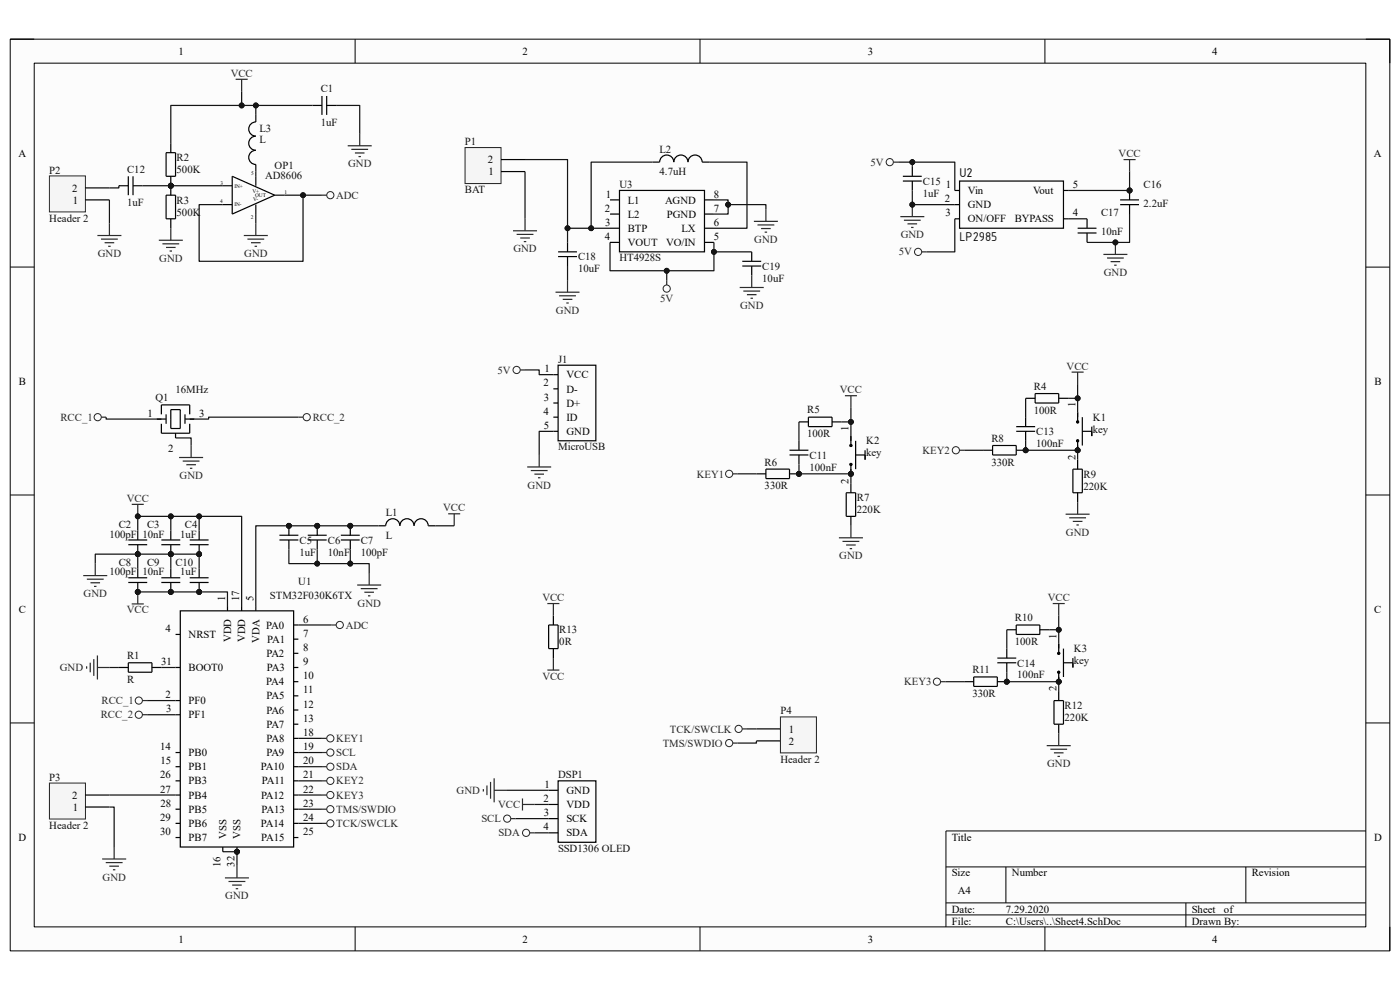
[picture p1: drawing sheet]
<svg xmlns="http://www.w3.org/2000/svg" width="297mm" height="210mm" viewBox="0 0 297 210" stroke-linecap="round" stroke-linejoin="round" font-family="sans-serif">
<path d="M2.2 8.3h292.7v193.4h-292.7z" fill-rule="evenodd" fill="#fcfcfc"/>
<path d="M2.2 8.3h292.7v193.4h-292.7z" fill="none" stroke="#000" stroke-width=".21"/>
<path d="M7.3 13.4h282.5v183.2h-282.5z" fill-rule="evenodd" fill="#fcfcfc"/>
<g fill="none" stroke="#000" stroke-width=".21">
<path d="M2.2 8.3h5.1M7.3 13.4h282.5v183.2h-282.5zM75.3 8.3v5.1M148.5 8.3v5.1M221.7 8.3v5.1M289.8 8.3h5.1v5.1M2.2 56.7h5.1M289.8 56.7h5.1M2.2 105h5.1M289.8 105h5.1M2.2 153.4h5.1M289.8 153.4h5.1"/>
<path d="M289.8 176.3h-89.1v20.3M75.3 196.6v5.1M148.5 196.6v5.1M200.7 183.9h89.1M200.7 191.5h89.1M200.7 194.1h89.1M213.4 183.9v7.6M221.7 196.6v5.1M251.6 191.5v5.1M264.3 183.9v7.6M294.9 196.6v5.1"/>
</g>
<circle cx="50.3" cy="180.7" r=".51" fill="#0e0e0e"/>
<circle cx="50.3" cy="180.7" r=".51" fill="none" stroke="#0e0e0e" stroke-width=".21"/>
<g fill="none" stroke="#000" stroke-width=".25">
<path d="M37.2 134.6h1M48.3 128.6v1M51.3 128.6v1M54.3 128.6v1M37.2 141.6h1M37.2 148.6h1M37.2 151.6h1M37.2 159.6h1M37.2 162.6h1M37.2 165.7h1M37.2 168.7h1M37.2 171.7h1"/>
<path d="M37.2 174.7h1M37.2 177.7h1M47.3 179.7v1M50.3 179.7v1"/>
</g>
<circle cx="50.3" cy="180.7" r=".51" fill="#0e0e0e"/>
<circle cx="50.3" cy="180.7" r=".51" fill="none" stroke="#0e0e0e" stroke-width=".21"/>
<g fill="none" stroke="#000" stroke-width=".25">
<path d="M38.2 129.6h24.1v50.1h-24.1zM62.3 132.6h1M62.3 135.6h1M62.3 138.6h1M62.3 141.6h1M62.3 144.6h1M62.3 147.6h1M62.3 150.6h1M62.3 153.6h1M62.3 156.6h1M62.3 159.6h1M62.3 162.6h1"/>
<path d="M62.3 165.7h1M62.3 168.7h1M62.3 171.7h1M62.3 174.7h1M62.3 177.7h1"/>
</g>
<path d="M47.7 186.2h5.1M48.5 187h3.5M49.3 187.8h2M50 188.5h.5M50.3 183.7v2.5" fill="none" stroke="#262626" stroke-width=".25"/>
<circle cx="36.2" cy="125.6" r=".51" fill="#0e0e0e"/>
<circle cx="36.2" cy="125.6" r=".51" fill="none" stroke="#0e0e0e" stroke-width=".21"/>
<path d="M36.2 120.6v2M36.2 123.6v2" fill="none" stroke="#000" stroke-width=".25"/>
<circle cx="36.2" cy="125.6" r=".51" fill="#0e0e0e"/>
<circle cx="36.2" cy="125.6" r=".51" fill="none" stroke="#0e0e0e" stroke-width=".21"/>
<path d="M34.2 122.6h4M34.2 123.6h4" fill="none" stroke="#000" stroke-width=".25"/>
<circle cx="42.2" cy="125.6" r=".51" fill="#0e0e0e"/>
<circle cx="42.2" cy="125.6" r=".51" fill="none" stroke="#0e0e0e" stroke-width=".21"/>
<path d="M42.2 123.6v2" fill="none" stroke="#000" stroke-width=".25"/>
<circle cx="42.2" cy="125.6" r=".51" fill="#0e0e0e"/>
<circle cx="42.2" cy="125.6" r=".51" fill="none" stroke="#0e0e0e" stroke-width=".21"/>
<path d="M40.2 123.6h4.1M40.2 122.6h4.1M42.2 120.6v2" fill="none" stroke="#000" stroke-width=".25"/>
<circle cx="29.2" cy="125.6" r=".51" fill="#0e0e0e"/>
<circle cx="29.2" cy="125.6" r=".51" fill="none" stroke="#0e0e0e" stroke-width=".21"/>
<path d="M29.2 123.6v2" fill="none" stroke="#000" stroke-width=".25"/>
<circle cx="29.2" cy="125.6" r=".51" fill="#0e0e0e"/>
<circle cx="29.2" cy="125.6" r=".51" fill="none" stroke="#0e0e0e" stroke-width=".21"/>
<path d="M27.2 123.6h4M27.2 122.6h4M29.2 120.6v2" fill="none" stroke="#000" stroke-width=".25"/>
<circle cx="36.2" cy="117.6" r=".51" fill="#0e0e0e"/>
<circle cx="36.2" cy="117.6" r=".51" fill="none" stroke="#0e0e0e" stroke-width=".21"/>
<path d="M36.2 112.5v2M36.2 115.5v2.1" fill="none" stroke="#000" stroke-width=".25"/>
<circle cx="36.2" cy="117.6" r=".51" fill="#0e0e0e"/>
<circle cx="36.2" cy="117.6" r=".51" fill="none" stroke="#0e0e0e" stroke-width=".21"/>
<path d="M34.2 114.5h4M34.2 115.5h4" fill="none" stroke="#000" stroke-width=".25"/>
<circle cx="42.2" cy="117.6" r=".51" fill="#0e0e0e"/>
<circle cx="42.2" cy="117.6" r=".51" fill="none" stroke="#0e0e0e" stroke-width=".21"/>
<path d="M42.2 115.5v2.1" fill="none" stroke="#000" stroke-width=".25"/>
<circle cx="42.2" cy="117.6" r=".51" fill="#0e0e0e"/>
<circle cx="42.2" cy="117.6" r=".51" fill="none" stroke="#0e0e0e" stroke-width=".21"/>
<path d="M40.2 115.5h4.1M40.2 114.5h4.1M42.2 112.5v2" fill="none" stroke="#000" stroke-width=".25"/>
<circle cx="29.2" cy="117.6" r=".51" fill="#0e0e0e"/>
<circle cx="29.2" cy="117.6" r=".51" fill="none" stroke="#0e0e0e" stroke-width=".21"/>
<path d="M29.2 115.5v2.1" fill="none" stroke="#000" stroke-width=".25"/>
<circle cx="29.2" cy="117.6" r=".51" fill="#0e0e0e"/>
<circle cx="29.2" cy="117.6" r=".51" fill="none" stroke="#0e0e0e" stroke-width=".21"/>
<path d="M27.2 115.5h4M27.2 114.5h4M29.2 112.5v2" fill="none" stroke="#000" stroke-width=".25"/>
<path d="M20.2 119.6v2.5M28 107h2.5M29.2 107v2.5M17.7 122.1h5.1M18.4 122.9h3.6M19.2 123.6h2M20 124.4h.5" fill="none" stroke="#262626" stroke-width=".25"/>
<circle cx="29.2" cy="109.5" r=".51" fill="#0e0e0e"/>
<circle cx="29.2" cy="109.5" r=".51" fill="none" stroke="#0e0e0e" stroke-width=".21"/>
<path d="M28 128.1h2.5M29.2 125.6v2.5" fill="none" stroke="#262626" stroke-width=".25"/>
<circle cx="29.2" cy="125.6" r=".51" fill="#0e0e0e"/>
<circle cx="29.2" cy="125.6" r=".51" fill="none" stroke="#0e0e0e" stroke-width=".21"/>
<circle cx="67.3" cy="111.5" r=".51" fill="#0e0e0e"/>
<circle cx="67.3" cy="111.5" r=".51" fill="none" stroke="#0e0e0e" stroke-width=".21"/>
<path d="M67.3 111.5v2M67.3 114.5v2.1" fill="none" stroke="#000" stroke-width=".25"/>
<circle cx="67.3" cy="111.5" r=".51" fill="#0e0e0e"/>
<circle cx="67.3" cy="111.5" r=".51" fill="none" stroke="#0e0e0e" stroke-width=".21"/>
<path d="M65.3 114.5h4M65.3 113.5h4" fill="none" stroke="#000" stroke-width=".25"/>
<circle cx="61.3" cy="111.5" r=".51" fill="#0e0e0e"/>
<circle cx="61.3" cy="111.5" r=".51" fill="none" stroke="#0e0e0e" stroke-width=".21"/>
<path d="M61.3 111.5v2" fill="none" stroke="#000" stroke-width=".25"/>
<circle cx="61.3" cy="111.5" r=".51" fill="#0e0e0e"/>
<circle cx="61.3" cy="111.5" r=".51" fill="none" stroke="#0e0e0e" stroke-width=".21"/>
<path d="M59.3 113.5h4M59.3 114.5h4M61.3 114.5v2.1" fill="none" stroke="#000" stroke-width=".25"/>
<circle cx="74.3" cy="111.5" r=".51" fill="#0e0e0e"/>
<circle cx="74.3" cy="111.5" r=".51" fill="none" stroke="#0e0e0e" stroke-width=".21"/>
<path d="M74.3 111.5v2" fill="none" stroke="#000" stroke-width=".25"/>
<circle cx="74.3" cy="111.5" r=".51" fill="#0e0e0e"/>
<circle cx="74.3" cy="111.5" r=".51" fill="none" stroke="#0e0e0e" stroke-width=".21"/>
<path d="M72.3 113.5h4M72.3 114.5h4M74.3 114.5v2.1M80.3 111.5h1.5a1.5 1.5 0 0 1 1.5-1.5 1.5 1.5 0 0 1 1.5 1.5M92.4 111.5h-1.6a1.5 1.5 0 0 0-1.5-1.5 1.5 1.5 0 0 0-1.5 1.5 1.5 1.5 0 0 0-1.5-1.5 1.5 1.5 0 0 0-1.5 1.5M25.2 141.6h2M27.2 140.6h5v2h-5zM32.2 141.6h2" fill="none" stroke="#000" stroke-width=".25"/>
<path d="M95.1 109h2.5M96.4 109v2.5M19.9 139.8v3.6M20.7 139.1v5M75.8 124.1h5.1M76.5 124.9h3.6M77.3 125.6h2M78.1 126.4h.5M78.3 121.6v2.5M18.4 141.3v.6M19.1 140.6v2M20.7 141.6h2.5" fill="none" stroke="#262626" stroke-width=".25"/>
<circle cx="169.5" cy="100.5" r=".51" fill="#0e0e0e"/>
<circle cx="169.5" cy="100.5" r=".51" fill="none" stroke="#0e0e0e" stroke-width=".21"/>
<path d="M162.5 99.5h5v2h-5zM160.5 100.5h2M167.5 100.5h2" fill="none" stroke="#000" stroke-width=".25"/>
<circle cx="169.5" cy="100.5" r=".51" fill="#0e0e0e"/>
<circle cx="169.5" cy="100.5" r=".51" fill="none" stroke="#0e0e0e" stroke-width=".21"/>
<path d="M167.5 96.5h4M167.5 95.5h4M169.5 93.5v2M169.5 96.5v2M169.5 89.5h2M171.5 88.5h5v2h-5zM176.5 89.5h2M179.5 104.5h2v5h-2zM180.5 102.5v2M180.5 109.5v2" fill="none" stroke="#000" stroke-width=".25"/>
<path d="M179.2 83.9h2.6M180.5 83.9v2.6M155.5 100.5h1M178 114.1h5.1M178.7 114.9h3.6M179.5 115.6h2M180.3 116.4h.5M180.5 111.5v2.6" fill="none" stroke="#262626" stroke-width=".25"/>
<circle cx="154.7" cy="100.5" r=".76" fill="none" stroke="#262626" stroke-width=".21"/>
<circle cx="180.5" cy="100.5" r=".51" fill="#0e0e0e"/>
<circle cx="180.5" cy="100.5" r=".51" fill="none" stroke="#0e0e0e" stroke-width=".21"/>
<path d="M180.5 92.5v1M180.5 99.5v1" fill="none" stroke="#000" stroke-width=".25"/>
<circle cx="180.5" cy="100.5" r=".51" fill="#0e0e0e"/>
<circle cx="180.5" cy="100.5" r=".51" fill="none" stroke="#0e0e0e" stroke-width=".21"/>
<g fill="none" stroke="#000" stroke-width=".25">
<path d="M180.5 92.5v2M180.5 98.5v2M181.5 93.5v6M181.5 96.5h2M183.5 95.5v2"/>
<circle cx="180.5" cy="98.5" r=".2"/>
<circle cx="180.5" cy="94.5" r=".2"/>
</g>
<circle cx="217.6" cy="95.5" r=".51" fill="#0e0e0e"/>
<circle cx="217.6" cy="95.5" r=".51" fill="none" stroke="#0e0e0e" stroke-width=".21"/>
<path d="M208.6 95.5h2M210.6 94.5h5v2h-5zM215.6 95.5h2" fill="none" stroke="#000" stroke-width=".25"/>
<circle cx="217.6" cy="95.5" r=".51" fill="#0e0e0e"/>
<circle cx="217.6" cy="95.5" r=".51" fill="none" stroke="#0e0e0e" stroke-width=".21"/>
<path d="M215.6 91.5h4M215.6 90.5h4M217.6 88.5v2M217.6 91.5v2M217.6 84.5h2M219.6 83.5h5v2h-5zM224.6 84.5h2M227.6 99.5h2v5h-2zM228.6 97.5v2M228.6 104.5v2" fill="none" stroke="#000" stroke-width=".25"/>
<path d="M227.3 78.9h2.6M228.6 78.9v2.6M203.5 95.5h1.1M226.1 109.1h5.1M226.8 109.8h3.6M227.6 110.6h2M228.4 111.4h.5M228.6 106.5v2.6" fill="none" stroke="#262626" stroke-width=".25"/>
<circle cx="202.8" cy="95.5" r=".76" fill="none" stroke="#262626" stroke-width=".21"/>
<circle cx="228.6" cy="95.5" r=".51" fill="#0e0e0e"/>
<circle cx="228.6" cy="95.5" r=".51" fill="none" stroke="#0e0e0e" stroke-width=".21"/>
<path d="M228.6 87.5v1M228.6 94.5v1" fill="none" stroke="#000" stroke-width=".25"/>
<circle cx="228.6" cy="95.5" r=".51" fill="#0e0e0e"/>
<circle cx="228.6" cy="95.5" r=".51" fill="none" stroke="#0e0e0e" stroke-width=".21"/>
<g fill="none" stroke="#000" stroke-width=".25">
<path d="M228.6 87.5v2M228.6 93.5v2M229.6 88.5v6M229.6 91.5h2M231.6 90.5v2"/>
<circle cx="228.6" cy="89.5" r=".2"/>
<circle cx="228.6" cy="93.5" r=".2"/>
</g>
<circle cx="213.6" cy="144.6" r=".51" fill="#0e0e0e"/>
<circle cx="213.6" cy="144.6" r=".51" fill="none" stroke="#0e0e0e" stroke-width=".21"/>
<path d="M204.6 144.6h2M206.6 143.6h5v2h-5zM211.6 144.6h2" fill="none" stroke="#000" stroke-width=".25"/>
<circle cx="213.6" cy="144.6" r=".51" fill="#0e0e0e"/>
<circle cx="213.6" cy="144.6" r=".51" fill="none" stroke="#0e0e0e" stroke-width=".21"/>
<path d="M211.6 139.6h4M213.6 137.6v2M213.6 133.6h2M215.6 132.6h5v2h-5zM220.6 133.6h2M211.6 140.6h4M213.6 140.6v2M223.6 148.6h2v5h-2zM224.6 146.6v2M224.6 153.6v2" fill="none" stroke="#000" stroke-width=".25"/>
<path d="M223.3 128h2.6M224.6 128v2.6M199.5 144.6h1.1M222.1 158.2h5.1M222.8 158.9h3.6M223.6 159.7h2M224.6 155.6v2.6M224.4 160.5h.5" fill="none" stroke="#262626" stroke-width=".25"/>
<circle cx="198.8" cy="144.6" r=".76" fill="none" stroke="#262626" stroke-width=".21"/>
<circle cx="224.6" cy="144.6" r=".51" fill="#0e0e0e"/>
<circle cx="224.6" cy="144.6" r=".51" fill="none" stroke="#0e0e0e" stroke-width=".21"/>
<path d="M224.6 136.6v1M224.6 143.6v1" fill="none" stroke="#000" stroke-width=".25"/>
<circle cx="224.6" cy="144.6" r=".51" fill="#0e0e0e"/>
<circle cx="224.6" cy="144.6" r=".51" fill="none" stroke="#0e0e0e" stroke-width=".21"/>
<g fill="none" stroke="#000" stroke-width=".25">
<path d="M25.2 39.4h2M27.2 37.4v4M28.2 39.4h2M28.2 37.4v4M47.3 39.4h2M49.3 37.4l9 4-9 4zM54.3 37.4v2M66.3 22.4h2M68.3 20.4v4M69.3 22.4h2M69.3 20.4v4M47.3 43.4h2"/>
<path d="M54.3 43.4v2M58.3 41.4h2M224.6 136.6v2M225.6 137.6v6M227.6 139.6v2M224.6 142.6v2M225.6 140.6h2"/>
<circle cx="224.6" cy="138.6" r=".2"/>
<circle cx="224.6" cy="142.6" r=".2"/>
</g>
<path d="M73.8 30.9h5.1M74.5 31.7h3.6M75.3 32.5h2M76.1 33.2h.5M76.3 28.4v2.5M51.7 50h5.1M52.5 50.7h3.6M53.3 51.5h2M54 52.3h.5M54.3 47.4v2.6" fill="none" stroke="#262626" stroke-width=".25"/>
<circle cx="36.2" cy="39.4" r=".51" fill="#0e0e0e"/>
<circle cx="36.2" cy="39.4" r=".51" fill="none" stroke="#0e0e0e" stroke-width=".21"/>
<path d="M36.2 39.4v2M35.2 41.4h2v5h-2zM36.2 46.4v2" fill="none" stroke="#000" stroke-width=".25"/>
<circle cx="36.2" cy="39.4" r=".51" fill="#0e0e0e"/>
<circle cx="36.2" cy="39.4" r=".51" fill="none" stroke="#0e0e0e" stroke-width=".21"/>
<circle cx="36.2" cy="39.4" r=".51" fill="#0e0e0e"/>
<circle cx="36.2" cy="39.4" r=".51" fill="none" stroke="#0e0e0e" stroke-width=".21"/>
<path d="M36.2 37.4v2" fill="none" stroke="#000" stroke-width=".25"/>
<circle cx="36.2" cy="39.4" r=".51" fill="#0e0e0e"/>
<circle cx="36.2" cy="39.4" r=".51" fill="none" stroke="#0e0e0e" stroke-width=".21"/>
<g fill="none" stroke="#000" stroke-width=".25">
<path d="M35.2 32.4h2v5h-2zM36.2 30.4v2M138.4 34.4h1.5a1.5 1.5 0 0 1 1.5-1.5 1.5 1.5 0 0 1 1.5 1.5 1.5 1.5 0 0 1 1.6-1.5 1.5 1.5 0 0 1 1.5 1.5 1.5 1.5 0 0 1 1.5-1.5 1.5 1.5 0 0 1 1.5 1.5h1.5M118.4 53.4h4M118.4 54.4h4M120.4 51.4v2M120.4 54.4v2M129.4 42.4h2M129.4 45.4h2M129.4 48.4h2M129.4 51.4h2M131.4 40.4h18.1v13h-18.1z"/>
<path d="M149.5 42.4h2M149.5 45.4h2M149.5 48.4h2M149.5 51.4h2M157.5 55.4h4M157.5 56.4h4M159.5 53.4v2M159.5 56.4v2M116.4 167.7h2M116.4 170.7h2M116.4 173.7h2M116.4 176.7h2"/>
<path d="M118.4 165.7h8v13h-8z"/>
</g>
<g fill="none" stroke="#262626" stroke-width=".25">
<path d="M33.7 51h5.1M34.5 51.7h3.5M35.2 52.5h2.1M36 53.3h.5M36.2 48.4v2.6M68.3 41.4h1M120.4 59.4v2.6M159.5 58.4v2.6M159.9 47h5.1M160.7 47.7h3.6M161.5 48.5h2M162.2 49.2h.5"/>
<path d="M162.5 44.4v2.6M117.9 62h5M118.6 62.7h3.6M119.4 63.5h2M120.1 64.3h.6M156.9 61h5.1M157.7 61.7h3.6M158.5 62.5h2M159.2 63.3h.5M68.3 159.6h1M68.3 162.6h1M102.5 167.4v.5"/>
<path d="M103.3 166.6v2.1M104.1 165.9v3.5M104.8 165.1v5.1M104.8 167.7h2.6M108.4 173.7h1M110.8 169.4v2.5M110.8 170.7h2.6M112.4 176.7h1"/>
</g>
<g fill="none" stroke="#262626" stroke-width=".21">
<circle cx="70.1" cy="41.4" r=".76"/>
<circle cx="70.1" cy="159.6" r=".76"/>
<circle cx="70.1" cy="162.6" r=".76"/>
<circle cx="107.6" cy="173.7" r=".76"/>
<circle cx="111.6" cy="176.7" r=".76"/>
</g>
<path d="M98.7 31.3h7.6v7.6h-7.6z" fill-rule="evenodd" fill="#f5f5f5"/>
<g fill="none" stroke="#262626" stroke-width=".21">
<path d="M98.7 31.3h7.6v7.6h-7.6z"/>
<circle cx="188.8" cy="34.4" r=".76"/>
</g>
<path d="M106.3 36.4h5.1M106.3 33.9h5.1" fill="none" stroke="#000" stroke-width=".25"/>
<path d="M189.5 34.4h1M108.8 49h5.1M109.6 49.7h3.6M110.4 50.5h2M111.1 51.2h.5M111.4 46.4v2.6M191 46h5.1M191.8 46.7h3.5M192.5 47.5h2.1M193.3 48.2h.5M193.5 43.4v2.6" fill="none" stroke="#262626" stroke-width=".25"/>
<circle cx="193.5" cy="43.4" r=".51" fill="#0e0e0e"/>
<circle cx="193.5" cy="43.4" r=".51" fill="none" stroke="#0e0e0e" stroke-width=".21"/>
<g fill="none" stroke="#000" stroke-width=".25">
<path d="M191.5 38.4h4M191.5 37.4h4M193.5 35.4v2M193.5 38.4v2M203.6 38.4h22v10h-22zM202.6 40.4h1M202.6 43.4h1M202.6 46.4h1M225.6 40.4h1M225.6 46.4h1M228.6 49.4h4M228.6 48.4h4"/>
<path d="M230.6 46.4v2M230.6 49.4v2"/>
</g>
<path d="M234.1 54h5.1M234.9 54.7h3.5M235.6 55.5h2M236.4 56.3h.5M236.6 51.4v2.6" fill="none" stroke="#262626" stroke-width=".25"/>
<circle cx="236.6" cy="51.4" r=".51" fill="#0e0e0e"/>
<circle cx="236.6" cy="51.4" r=".51" fill="none" stroke="#0e0e0e" stroke-width=".21"/>
<circle cx="239.6" cy="40.4" r=".51" fill="#0e0e0e"/>
<circle cx="239.6" cy="40.4" r=".51" fill="none" stroke="#0e0e0e" stroke-width=".21"/>
<path d="M239.6 40.4v2M239.6 43.4v2" fill="none" stroke="#000" stroke-width=".25"/>
<circle cx="239.6" cy="40.4" r=".51" fill="#0e0e0e"/>
<circle cx="239.6" cy="40.4" r=".51" fill="none" stroke="#0e0e0e" stroke-width=".21"/>
<path d="M237.6 43.4h4M237.6 42.4h4M117.4 79.5h1M118.4 77.5h8v16h-8zM117.4 82.5h1M117.4 85.5h1M117.4 88.5h1M117.4 91.5h1" fill="none" stroke="#000" stroke-width=".25"/>
<g fill="none" stroke="#262626" stroke-width=".21">
<circle cx="194.8" cy="53.4" r=".76"/>
<circle cx="109.6" cy="78.5" r=".76"/>
<circle cx="141.4" cy="61.2" r=".76"/>
<circle cx="72.1" cy="132.6" r=".76"/>
</g>
<path d="M238.4 33.9h2.5M239.6 33.9v2.5M141.4 59.4v1.1M195.5 53.4h1.1M110.4 78.5h1M111.8 99.1h5.1M112.6 99.8h3.6M114.4 96.5v2.6M113.4 100.6h2M114.1 101.4h.5M70.3 132.6h1" fill="none" stroke="#262626" stroke-width=".25"/>
<path d="M10.5 37.3h7.6v7.7h-7.6z" fill-rule="evenodd" fill="#f5f5f5"/>
<g fill="none" stroke="#262626" stroke-width=".21">
<path d="M10.5 37.3h7.6v7.7h-7.6z"/>
<circle cx="20.7" cy="88.5" r=".76"/>
<circle cx="65.1" cy="88.5" r=".76"/>
<circle cx="29.4" cy="148.6" r=".76"/>
<circle cx="29.4" cy="151.6" r=".76"/>
</g>
<g fill="none" stroke="#000" stroke-width=".25">
<path d="M18.1 39.9h5.1M54.3 24.4v1.5a1.5 1.5 0 0 0-1.5 1.5 1.5 1.5 0 0 0 1.5 1.5 1.5 1.5 0 0 0-1.5 1.5 1.5 1.5 0 0 0 1.5 1.5 1.5 1.5 0 0 0-1.5 1.5 1.5 1.5 0 0 0 1.5 1.5v1.5M18.1 42.4h5.1M33.2 88.9h2M34.2 87.9v-2h6v2M34.2 89.9v2h6v-2M35.2 87.9v2M36.2 86.9h2v4h-2zM37.2 91.9v1M39.2 87.9v2M39.2 88.9h2M116.4 132.6h2v5h-2z"/>
<path d="M117.4 130.6v2M117.4 137.6v2"/>
</g>
<g fill="none" stroke="#262626" stroke-width=".25">
<path d="M50 16.8h2.5M51.3 16.8v2.6M20.7 50h5.1M21.4 50.7h3.6M22.2 51.5h2M23 52.3h.5M23.2 47.4v2.6M21.5 88.5h1M38 97.1h5.1M38.8 97.8h3.5M39.5 98.6h2.1M40.3 99.3h.5"/>
<path d="M40.5 94.5v2.6M63.3 88.5h1M116.1 128h2.6M117.4 128v2.6M117.4 139.6v2.5M30.2 148.6h1M30.2 151.6h1M116.1 142.1h2.6"/>
</g>
<path d="M10.5 166.1h7.6v7.6h-7.6z" fill-rule="evenodd" fill="#f5f5f5"/>
<g fill="none" stroke="#262626" stroke-width=".21">
<path d="M10.5 166.1h7.6v7.6h-7.6z"/>
<circle cx="154.7" cy="157.6" r=".76"/>
<circle cx="156.7" cy="154.6" r=".76"/>
<circle cx="70.1" cy="171.7" r=".76"/>
<circle cx="70.1" cy="174.7" r=".76"/>
</g>
<path d="M18.1 171.2h5.1M18.1 168.7h5.1" fill="none" stroke="#000" stroke-width=".25"/>
<path d="M155.5 157.6h1M157.5 154.6h1M24.2 179.7v2.5M68.3 171.7h1M68.3 174.7h1M21.7 182.2h5.1M22.4 183h3.6M23.2 183.7h2M24 184.5h.5" fill="none" stroke="#262626" stroke-width=".25"/>
<path d="M165.6 152.1h7.6v7.6h-7.6z" fill-rule="evenodd" fill="#f5f5f5"/>
<g fill="none" stroke="#262626" stroke-width=".21">
<path d="M165.6 152.1h7.6v7.6h-7.6z"/>
<circle cx="70.1" cy="156.6" r=".76"/>
<circle cx="70.1" cy="168.7" r=".76"/>
<circle cx="70.1" cy="165.7" r=".76"/>
</g>
<path d="M160.5 154.6h5.1M160.5 157.2h5.1" fill="none" stroke="#000" stroke-width=".25"/>
<path d="M68.3 156.6h1M68.3 165.7h1M68.3 168.7h1" fill="none" stroke="#262626" stroke-width=".25"/>
<path d="M20.2 119.6v-2h22v3M158.5 154.6h2" fill="none" stroke="#0e0e0e" stroke-width=".25"/>
<circle cx="42.2" cy="117.6" r=".51" fill="#0e0e0e"/>
<circle cx="42.2" cy="117.6" r=".51" fill="none" stroke="#0e0e0e" stroke-width=".21"/>
<circle cx="36.2" cy="117.6" r=".51" fill="#0e0e0e"/>
<circle cx="36.2" cy="117.6" r=".51" fill="none" stroke="#0e0e0e" stroke-width=".21"/>
<circle cx="29.2" cy="117.6" r=".51" fill="#0e0e0e"/>
<circle cx="29.2" cy="117.6" r=".51" fill="none" stroke="#0e0e0e" stroke-width=".21"/>
<path d="M25.2 39.4v.5h-2M22.5 88.5v.4h10.7M29.2 125.6h19.1v3M23.2 141.6h2M23.2 168.7h14M23.2 171.2h1v8.5" fill="none" stroke="#0e0e0e" stroke-width=".25"/>
<circle cx="42.2" cy="125.6" r=".51" fill="#0e0e0e"/>
<circle cx="42.2" cy="125.6" r=".51" fill="none" stroke="#0e0e0e" stroke-width=".21"/>
<circle cx="36.2" cy="125.6" r=".51" fill="#0e0e0e"/>
<circle cx="36.2" cy="125.6" r=".51" fill="none" stroke="#0e0e0e" stroke-width=".21"/>
<circle cx="29.2" cy="125.6" r=".51" fill="#0e0e0e"/>
<circle cx="29.2" cy="125.6" r=".51" fill="none" stroke="#0e0e0e" stroke-width=".21"/>
<path d="M29.2 112.5v-3h22.1v19.1" fill="none" stroke="#0e0e0e" stroke-width=".25"/>
<circle cx="42.2" cy="109.5" r=".51" fill="#0e0e0e"/>
<circle cx="42.2" cy="109.5" r=".51" fill="none" stroke="#0e0e0e" stroke-width=".21"/>
<circle cx="36.2" cy="109.5" r=".51" fill="#0e0e0e"/>
<circle cx="36.2" cy="109.5" r=".51" fill="none" stroke="#0e0e0e" stroke-width=".21"/>
<circle cx="29.2" cy="109.5" r=".51" fill="#0e0e0e"/>
<circle cx="29.2" cy="109.5" r=".51" fill="none" stroke="#0e0e0e" stroke-width=".21"/>
<path d="M30.2 39.4h17.1" fill="none" stroke="#0e0e0e" stroke-width=".25"/>
<circle cx="36.2" cy="39.4" r=".51" fill="#0e0e0e"/>
<circle cx="36.2" cy="39.4" r=".51" fill="none" stroke="#0e0e0e" stroke-width=".21"/>
<path d="M66.3 22.4h-30.1v8M31.2 151.6h6M31.2 148.6h6M34.2 141.6h3" fill="none" stroke="#0e0e0e" stroke-width=".25"/>
<circle cx="54.3" cy="22.4" r=".51" fill="#0e0e0e"/>
<circle cx="54.3" cy="22.4" r=".51" fill="none" stroke="#0e0e0e" stroke-width=".21"/>
<circle cx="51.3" cy="22.4" r=".51" fill="#0e0e0e"/>
<circle cx="51.3" cy="22.4" r=".51" fill="none" stroke="#0e0e0e" stroke-width=".21"/>
<path d="M64.3 41.4v14h-22.1v-12h5.1M37.2 92.9h3.3v1.6M63.3 88.5h-19v.4h-3.1" fill="none" stroke="#0e0e0e" stroke-width=".25"/>
<circle cx="64.3" cy="41.4" r=".51" fill="#0e0e0e"/>
<circle cx="64.3" cy="41.4" r=".51" fill="none" stroke="#0e0e0e" stroke-width=".21"/>
<path d="M47.3 180.7h3v3" fill="none" stroke="#0e0e0e" stroke-width=".25"/>
<circle cx="50.3" cy="180.7" r=".51" fill="#0e0e0e"/>
<circle cx="50.3" cy="180.7" r=".51" fill="none" stroke="#0e0e0e" stroke-width=".21"/>
<path d="M80.3 111.5h-26v17.1" fill="none" stroke="#0e0e0e" stroke-width=".25"/>
<circle cx="61.3" cy="111.5" r=".51" fill="#0e0e0e"/>
<circle cx="61.3" cy="111.5" r=".51" fill="none" stroke="#0e0e0e" stroke-width=".21"/>
<circle cx="67.3" cy="111.5" r=".51" fill="#0e0e0e"/>
<circle cx="67.3" cy="111.5" r=".51" fill="none" stroke="#0e0e0e" stroke-width=".21"/>
<circle cx="74.3" cy="111.5" r=".51" fill="#0e0e0e"/>
<circle cx="74.3" cy="111.5" r=".51" fill="none" stroke="#0e0e0e" stroke-width=".21"/>
<path d="M60.3 41.4h8" fill="none" stroke="#0e0e0e" stroke-width=".25"/>
<circle cx="64.3" cy="41.4" r=".51" fill="#0e0e0e"/>
<circle cx="64.3" cy="41.4" r=".51" fill="none" stroke="#0e0e0e" stroke-width=".21"/>
<path d="M61.3 116.6v3h13v-3" fill="none" stroke="#0e0e0e" stroke-width=".25"/>
<circle cx="67.3" cy="119.6" r=".51" fill="#0e0e0e"/>
<circle cx="67.3" cy="119.6" r=".51" fill="none" stroke="#0e0e0e" stroke-width=".21"/>
<circle cx="74.3" cy="119.6" r=".51" fill="#0e0e0e"/>
<circle cx="74.3" cy="119.6" r=".51" fill="none" stroke="#0e0e0e" stroke-width=".21"/>
<path d="M71.3 22.4h5v6M74.3 119.6h4v2M63.3 132.6h7M63.3 159.6h5M63.3 156.6h5M63.3 171.7h5M63.3 168.7h5M63.3 165.7h5M63.3 162.6h5M63.3 174.7h5" fill="none" stroke="#0e0e0e" stroke-width=".25"/>
<circle cx="74.3" cy="119.6" r=".51" fill="#0e0e0e"/>
<circle cx="74.3" cy="119.6" r=".51" fill="none" stroke="#0e0e0e" stroke-width=".21"/>
<path d="M111.4 33.9h9v14.5M111.4 78.5h3v1h3M92.4 111.5h4M107.4 167.7h9M109.4 173.7h7" fill="none" stroke="#0e0e0e" stroke-width=".25"/>
<circle cx="120.4" cy="48.4" r=".51" fill="#0e0e0e"/>
<circle cx="120.4" cy="48.4" r=".51" fill="none" stroke="#0e0e0e" stroke-width=".21"/>
<path d="M129.4 48.4h-9v3M117.4 91.5h-3v5M113.4 176.7h3M113.4 170.7h3" fill="none" stroke="#0e0e0e" stroke-width=".25"/>
<circle cx="120.4" cy="48.4" r=".51" fill="#0e0e0e"/>
<circle cx="120.4" cy="48.4" r=".51" fill="none" stroke="#0e0e0e" stroke-width=".21"/>
<circle cx="125.4" cy="48.4" r=".51" fill="#0e0e0e"/>
<circle cx="125.4" cy="48.4" r=".51" fill="none" stroke="#0e0e0e" stroke-width=".21"/>
<path d="M138.4 34.4h-13v14" fill="none" stroke="#0e0e0e" stroke-width=".25"/>
<circle cx="125.4" cy="48.4" r=".51" fill="#0e0e0e"/>
<circle cx="125.4" cy="48.4" r=".51" fill="none" stroke="#0e0e0e" stroke-width=".21"/>
<path d="M129.4 51.4v6h22.1v-6" fill="none" stroke="#0e0e0e" stroke-width=".25"/>
<circle cx="141.4" cy="57.4" r=".51" fill="#0e0e0e"/>
<circle cx="141.4" cy="57.4" r=".51" fill="none" stroke="#0e0e0e" stroke-width=".21"/>
<circle cx="151.5" cy="53.4" r=".51" fill="#0e0e0e"/>
<circle cx="151.5" cy="53.4" r=".51" fill="none" stroke="#0e0e0e" stroke-width=".21"/>
<path d="M150.5 34.4h8v14h-7M151.5 53.4h8" fill="none" stroke="#0e0e0e" stroke-width=".25"/>
<circle cx="151.5" cy="53.4" r=".51" fill="#0e0e0e"/>
<circle cx="151.5" cy="53.4" r=".51" fill="none" stroke="#0e0e0e" stroke-width=".21"/>
<path d="M151.5 42.4h3v3h-3" fill="none" stroke="#0e0e0e" stroke-width=".25"/>
<circle cx="154.5" cy="43.4" r=".51" fill="#0e0e0e"/>
<circle cx="154.5" cy="43.4" r=".51" fill="none" stroke="#0e0e0e" stroke-width=".21"/>
<path d="M154.5 43.4h8v1" fill="none" stroke="#0e0e0e" stroke-width=".25"/>
<circle cx="154.5" cy="43.4" r=".51" fill="#0e0e0e"/>
<circle cx="154.5" cy="43.4" r=".51" fill="none" stroke="#0e0e0e" stroke-width=".21"/>
<path d="M169.5 98.5v2h11v2M156.5 100.5h4M160.5 157.2v.4h-4" fill="none" stroke="#0e0e0e" stroke-width=".25"/>
<circle cx="180.5" cy="100.5" r=".51" fill="#0e0e0e"/>
<circle cx="180.5" cy="100.5" r=".51" fill="none" stroke="#0e0e0e" stroke-width=".21"/>
<circle cx="169.5" cy="100.5" r=".51" fill="#0e0e0e"/>
<circle cx="169.5" cy="100.5" r=".51" fill="none" stroke="#0e0e0e" stroke-width=".21"/>
<path d="M178.5 89.5h2" fill="none" stroke="#0e0e0e" stroke-width=".25"/>
<circle cx="180.5" cy="89.5" r=".51" fill="#0e0e0e"/>
<circle cx="180.5" cy="89.5" r=".51" fill="none" stroke="#0e0e0e" stroke-width=".21"/>
<path d="M190.5 34.4h12.1v6" fill="none" stroke="#0e0e0e" stroke-width=".25"/>
<circle cx="193.5" cy="34.4" r=".51" fill="#0e0e0e"/>
<circle cx="193.5" cy="34.4" r=".51" fill="none" stroke="#0e0e0e" stroke-width=".21"/>
<path d="M193.5 40.4v3h9.1" fill="none" stroke="#0e0e0e" stroke-width=".25"/>
<circle cx="193.5" cy="43.4" r=".51" fill="#0e0e0e"/>
<circle cx="193.5" cy="43.4" r=".51" fill="none" stroke="#0e0e0e" stroke-width=".21"/>
<path d="M202.6 46.4v7h-6M204.6 95.5h4M200.6 144.6h4M213.6 142.6v2h11v2" fill="none" stroke="#0e0e0e" stroke-width=".25"/>
<circle cx="224.6" cy="144.6" r=".51" fill="#0e0e0e"/>
<circle cx="224.6" cy="144.6" r=".51" fill="none" stroke="#0e0e0e" stroke-width=".21"/>
<circle cx="213.6" cy="144.6" r=".51" fill="#0e0e0e"/>
<circle cx="213.6" cy="144.6" r=".51" fill="none" stroke="#0e0e0e" stroke-width=".21"/>
<path d="M217.6 93.5v2h11v2" fill="none" stroke="#0e0e0e" stroke-width=".25"/>
<circle cx="228.6" cy="95.5" r=".51" fill="#0e0e0e"/>
<circle cx="228.6" cy="95.5" r=".51" fill="none" stroke="#0e0e0e" stroke-width=".21"/>
<circle cx="217.6" cy="95.5" r=".51" fill="#0e0e0e"/>
<circle cx="217.6" cy="95.5" r=".51" fill="none" stroke="#0e0e0e" stroke-width=".21"/>
<path d="M222.6 133.6h2" fill="none" stroke="#0e0e0e" stroke-width=".25"/>
<circle cx="224.6" cy="133.6" r=".51" fill="#0e0e0e"/>
<circle cx="224.6" cy="133.6" r=".51" fill="none" stroke="#0e0e0e" stroke-width=".21"/>
<path d="M226.6 84.5h2" fill="none" stroke="#0e0e0e" stroke-width=".25"/>
<circle cx="228.6" cy="84.5" r=".51" fill="#0e0e0e"/>
<circle cx="228.6" cy="84.5" r=".51" fill="none" stroke="#0e0e0e" stroke-width=".21"/>
<path d="M239.6 36.4v4h-13M226.6 46.4h4" fill="none" stroke="#0e0e0e" stroke-width=".25"/>
<circle cx="239.6" cy="40.4" r=".51" fill="#0e0e0e"/>
<circle cx="239.6" cy="40.4" r=".51" fill="none" stroke="#0e0e0e" stroke-width=".21"/>
<path d="M239.6 45.4v6h-9" fill="none" stroke="#0e0e0e" stroke-width=".25"/>
<circle cx="236.6" cy="51.4" r=".51" fill="#0e0e0e"/>
<circle cx="236.6" cy="51.4" r=".51" fill="none" stroke="#0e0e0e" stroke-width=".21"/>
<path d="M23.2 42.4v5M29.2 117.6v3" fill="none" stroke="#0e0e0e" stroke-width=".25"/>
<circle cx="29.2" cy="117.6" r=".51" fill="#0e0e0e"/>
<circle cx="29.2" cy="117.6" r=".51" fill="none" stroke="#0e0e0e" stroke-width=".21"/>
<path d="M36.2 117.6v3" fill="none" stroke="#0e0e0e" stroke-width=".25"/>
<circle cx="36.2" cy="117.6" r=".51" fill="#0e0e0e"/>
<circle cx="36.2" cy="117.6" r=".51" fill="none" stroke="#0e0e0e" stroke-width=".21"/>
<path d="M36.2 109.5v3" fill="none" stroke="#0e0e0e" stroke-width=".25"/>
<circle cx="36.2" cy="109.5" r=".51" fill="#0e0e0e"/>
<circle cx="36.2" cy="109.5" r=".51" fill="none" stroke="#0e0e0e" stroke-width=".21"/>
<path d="M42.2 109.5v3" fill="none" stroke="#0e0e0e" stroke-width=".25"/>
<circle cx="42.2" cy="109.5" r=".51" fill="#0e0e0e"/>
<circle cx="42.2" cy="109.5" r=".51" fill="none" stroke="#0e0e0e" stroke-width=".21"/>
<path d="M51.3 19.4v3" fill="none" stroke="#0e0e0e" stroke-width=".25"/>
<circle cx="51.3" cy="22.4" r=".51" fill="#0e0e0e"/>
<circle cx="51.3" cy="22.4" r=".51" fill="none" stroke="#0e0e0e" stroke-width=".21"/>
<path d="M54.3 22.4v2M54.3 36.4v1M54.3 45.4v2" fill="none" stroke="#0e0e0e" stroke-width=".25"/>
<circle cx="54.3" cy="22.4" r=".51" fill="#0e0e0e"/>
<circle cx="54.3" cy="22.4" r=".51" fill="none" stroke="#0e0e0e" stroke-width=".21"/>
<path d="M67.3 116.6v3" fill="none" stroke="#0e0e0e" stroke-width=".25"/>
<circle cx="67.3" cy="119.6" r=".51" fill="#0e0e0e"/>
<circle cx="67.3" cy="119.6" r=".51" fill="none" stroke="#0e0e0e" stroke-width=".21"/>
<path d="M111.4 36.4v10M120.4 56.4v3M141.4 57.4v2" fill="none" stroke="#0e0e0e" stroke-width=".25"/>
<circle cx="141.4" cy="57.4" r=".51" fill="#0e0e0e"/>
<circle cx="141.4" cy="57.4" r=".51" fill="none" stroke="#0e0e0e" stroke-width=".21"/>
<path d="M169.5 89.5v4M180.5 86.5v6" fill="none" stroke="#0e0e0e" stroke-width=".25"/>
<circle cx="180.5" cy="89.5" r=".51" fill="#0e0e0e"/>
<circle cx="180.5" cy="89.5" r=".51" fill="none" stroke="#0e0e0e" stroke-width=".21"/>
<path d="M193.5 34.4v1" fill="none" stroke="#0e0e0e" stroke-width=".25"/>
<circle cx="193.5" cy="34.4" r=".51" fill="#0e0e0e"/>
<circle cx="193.5" cy="34.4" r=".51" fill="none" stroke="#0e0e0e" stroke-width=".21"/>
<path d="M217.6 84.5v4M213.6 133.6v4M224.6 130.6v6" fill="none" stroke="#0e0e0e" stroke-width=".25"/>
<circle cx="224.6" cy="133.6" r=".51" fill="#0e0e0e"/>
<circle cx="224.6" cy="133.6" r=".51" fill="none" stroke="#0e0e0e" stroke-width=".21"/>
<path d="M228.6 81.5v6" fill="none" stroke="#0e0e0e" stroke-width=".25"/>
<circle cx="228.6" cy="84.5" r=".51" fill="#0e0e0e"/>
<circle cx="228.6" cy="84.5" r=".51" fill="none" stroke="#0e0e0e" stroke-width=".21"/>
<text font-size="2.9" x="203.5" y="37.6">U2</text>
<text font-size="2.9" fill="#0e0e0e" x="203.5" y="51.2">LP2985</text>
<g font-size="2.3">
<text x="37.9" y="11.6">1</text>
<text x="110.9" y="11.6">2</text>
<text x="184.1" y="11.6">3</text>
<text x="257.2" y="11.6">4</text>
<text x="3.9" y="33.2">A</text>
<text x="103.5" y="34.6">2</text>
<text x="291.5" y="33.2">A</text>
<text x="15.3" y="40.6">2</text>
<text x="103.6" y="37.2">1</text>
<text x="128.5" y="41.9">1</text>
<text x="151.5" y="41.9">8</text>
<text x="200.7" y="39.9">1</text>
<text x="205.3" y="41.1">Vin</text>
<text x="219.2" y="41.1">Vout</text>
<text x="227.6" y="39.9">5</text>
<text x="15.5" y="43.2">1</text>
<text x="128.3" y="44.9">2</text>
<text x="128.4" y="47.9">3</text>
<text x="133.2" y="43.2">L1</text>
<text x="133.2" y="46.2">L2</text>
<text x="141.1" y="43.2">AGND</text>
<text x="141.5" y="46.2">PGND</text>
<text x="151.5" y="47.9">6</text>
<text x="151.5" y="44.9">7</text>
<text x="200.4" y="42.9">2</text>
<text x="200.6" y="45.9">3</text>
<text x="205.3" y="44.2">GND</text>
<text x="205.3" y="47.2">ON/OFF</text>
<text x="215.3" y="47.2">BYPASS</text>
<text x="227.6" y="45.9">4</text>
<text x="128.3" y="50.9">4</text>
<text x="133.2" y="49.2">BTP</text>
<text x="133.2" y="52.2">VOUT</text>
<text x="141.3" y="52.2">VO/IN</text>
<text x="144.6" y="49.2">LX</text>
<text x="151.5" y="50.9">5</text>
<text x="4" y="81.6">B</text>
<text x="115.3" y="82">2</text>
<text x="115.5" y="79">1</text>
<text x="120.2" y="80.3">VCC</text>
<text x="120.2" y="83.3">D-</text>
<text x="291.6" y="81.6">B</text>
<text x="31.3" y="88.4">1</text>
<text x="42.2" y="88.4">3</text>
<text x="115.3" y="88">4</text>
<text x="115.4" y="85">3</text>
<text x="120.2" y="86.3">D+</text>
<text x="120.2" y="89.3">ID</text>
<text x="228.1" y="86.4" transform="rotate(-90 228.1 86.4)">1</text>
<text x="35.6" y="96">2</text>
<text x="115.4" y="91">5</text>
<text x="120.2" y="92.3">GND</text>
<text x="180" y="91.5" transform="rotate(-90 180 91.5)">1</text>
<text x="228.1" y="97.6" transform="rotate(-90 228.1 97.6)">2</text>
<text x="180" y="102.6" transform="rotate(-90 180 102.6)">2</text>
<text x="4" y="130">C</text>
<text x="47.8" y="127.5" transform="rotate(-90 47.8 127.5)">1</text>
<text x="50.8" y="127.5" transform="rotate(-90 50.8 127.5)">17</text>
<text x="53.8" y="127.5" transform="rotate(-90 53.8 127.5)">5</text>
<text x="291.5" y="130">C</text>
<text x="35.1" y="134.1">4</text>
<text x="40" y="135.3">NRST</text>
<text x="49" y="136.2" transform="rotate(-90 49 136.2)">VDD</text>
<text x="52" y="136.2" transform="rotate(-90 52 136.2)">VDD</text>
<text x="55" y="136.3" transform="rotate(-90 55 136.3)">VDA</text>
<text x="56.5" y="133.3">PA0</text>
<text x="56.7" y="136.4">PA1</text>
<text x="64.3" y="132.1">6</text>
<text x="64.3" y="135.1">7</text>
<text x="224.1" y="135.6" transform="rotate(-90 224.1 135.6)">1</text>
<text x="34.2" y="141.1">31</text>
<text x="40" y="142.4">BOOT0</text>
<text x="56.5" y="139.4">PA2</text>
<text x="56.6" y="142.4">PA3</text>
<text x="64.3" y="138.1">8</text>
<text x="64.3" y="141.1">9</text>
<text x="35.1" y="148.1">2</text>
<text x="40" y="149.4">PF0</text>
<text x="56.5" y="145.4">PA4</text>
<text x="56.6" y="148.4">PA5</text>
<text x="64.3" y="144.1">10</text>
<text x="64.3" y="147.1">11</text>
<text x="224.1" y="146.7" transform="rotate(-90 224.1 146.7)">2</text>
<text x="35.2" y="151.1">3</text>
<text x="40" y="152.4">PF1</text>
<text x="56.5" y="151.4">PA6</text>
<text x="56.5" y="154.4">PA7</text>
<text x="64.3" y="150.1">12</text>
<text x="64.3" y="153.1">13</text>
<text x="167.3" y="155.4">1</text>
<text x="34" y="159.1">14</text>
<text x="40" y="160.4">PB0</text>
<text x="56.5" y="160.4">PA9</text>
<text x="56.6" y="157.4">PA8</text>
<text x="64.3" y="156.1">18</text>
<text x="64.3" y="159.1">19</text>
<text x="167.3" y="157.9">2</text>
<text x="34" y="165.1">26</text>
<text x="34" y="162.1">15</text>
<text x="40" y="163.4">PB1</text>
<text x="40" y="166.4">PB3</text>
<text x="55.3" y="163.4">PA10</text>
<text x="55.5" y="166.4">PA11</text>
<text x="64.3" y="162.1">20</text>
<text x="64.3" y="165.1">21</text>
<text x="115.5" y="167.1">1</text>
<text x="15.3" y="169.4">2</text>
<text x="15.5" y="172">1</text>
<text x="34" y="168.1">27</text>
<text x="34" y="171.2">28</text>
<text x="40" y="169.4">PB4</text>
<text x="40" y="172.4">PB5</text>
<text x="55.4" y="169.4">PA12</text>
<text x="55.5" y="172.4">PA13</text>
<text x="64.3" y="168.1">22</text>
<text x="64.3" y="171.2">23</text>
<text x="115.3" y="170.1">2</text>
<text x="115.4" y="173.1">3</text>
<text x="120.2" y="168.4">GND</text>
<text x="120.2" y="171.4">VDD</text>
<text x="3.9" y="178.3">D</text>
<text x="34" y="174.2">29</text>
<text x="34" y="177.2">30</text>
<text x="40" y="175.4">PB6</text>
<text x="40" y="178.4">PB7</text>
<text x="48" y="177.9" transform="rotate(-90 48 177.9)">VSS</text>
<text x="51.1" y="177.9" transform="rotate(-90 51.1 177.9)">VSS</text>
<text x="55.3" y="175.4">PA14</text>
<text x="55.4" y="178.4">PA15</text>
<text x="64.3" y="174.2">24</text>
<text x="64.3" y="177.2">25</text>
<text x="115.3" y="176.1">4</text>
<text x="120.2" y="174.4">SCK</text>
<text x="120.2" y="177.4">SDA</text>
<text x="201.9" y="178.3">Title</text>
<text x="291.5" y="178.3">D</text>
<text x="46.8" y="183.9" transform="rotate(-90 46.8 183.9)">16</text>
<text x="49.8" y="183.9" transform="rotate(-90 49.8 183.9)">32</text>
<text x="201.9" y="185.9">Size</text>
<text x="214.7" y="185.9">Number</text>
<text x="265.5" y="185.9">Revision</text>
<text x="203.2" y="189.7">A4</text>
<text x="201.9" y="193.6">Date:</text>
<text x="201.9" y="196.1">File:</text>
<text x="213.4" y="193.6">7.29.2020</text>
<text x="213.4" y="196.1">C:\Users\..\Sheet4.SchDoc</text>
<text x="252.8" y="193.6">Sheet</text>
<text x="252.9" y="196.1">Drawn By:</text>
<text x="259.7" y="193.6">of</text>
<text x="37.9" y="199.9">1</text>
<text x="110.9" y="199.9">2</text>
<text x="184.1" y="199.9">3</text>
<text x="257.2" y="199.9">4</text>
</g>
<g font-size="2.3" fill="#262626">
<text x="48.9" y="16.3">VCC</text>
<text x="73.9" y="35.5">GND</text>
<text x="184.7" y="35.1">5V</text>
<text x="237.3" y="33.4">VCC</text>
<text x="71.3" y="42.2">ADC</text>
<text x="108.9" y="53.6">GND</text>
<text x="160" y="51.5">GND</text>
<text x="191.1" y="50.5">GND</text>
<text x="20.7" y="54.5">GND</text>
<text x="33.8" y="55.5">GND</text>
<text x="51.8" y="54.5">GND</text>
<text x="190.7" y="54.2">5V</text>
<text x="234.2" y="58.5">GND</text>
<text x="140" y="64">5V</text>
<text x="157" y="65.6">GND</text>
<text x="117.9" y="66.5">GND</text>
<text x="105.5" y="79.2">5V</text>
<text x="178.2" y="83.4">VCC</text>
<text x="226.3" y="78.4">VCC</text>
<text x="12.8" y="89.3">RCC_1</text>
<text x="66.3" y="89.3">RCC_2</text>
<text x="38.1" y="101.6">GND</text>
<text x="147.8" y="101.3">KEY1</text>
<text x="195.7" y="96.3">KEY2</text>
<text x="26.9" y="106.5">VCC</text>
<text x="111.9" y="103.6">GND</text>
<text x="94" y="108.5">VCC</text>
<text x="226.1" y="113.7">GND</text>
<text x="178.1" y="118.7">GND</text>
<text x="17.7" y="126.7">GND</text>
<text x="26.9" y="130.1">VCC</text>
<text x="75.9" y="128.7">GND</text>
<text x="115.1" y="127.5">VCC</text>
<text x="222.3" y="127.5">VCC</text>
<text x="73.4" y="133.3">ADC</text>
<text x="12.7" y="142.4">GND</text>
<text x="21.5" y="149.4">RCC_1</text>
<text x="115.1" y="144.2">VCC</text>
<text x="191.8" y="145.4">KEY3</text>
<text x="21.4" y="152.4">RCC_2</text>
<text x="142.1" y="155.4">TCK/SWCLK</text>
<text x="71.3" y="160.4">SCL</text>
<text x="71.3" y="157.4">KEY1</text>
<text x="140.6" y="158.4">TMS/SWDIO</text>
<text x="71.3" y="163.4">SDA</text>
<text x="71.3" y="166.4">KEY2</text>
<text x="222.2" y="162.8">GND</text>
<text x="71.3" y="172.4">TMS/SWDIO</text>
<text x="71.3" y="169.4">KEY3</text>
<text x="96.9" y="168.4">GND</text>
<text x="105.7" y="171.4">VCC</text>
<text x="71.3" y="175.4">TCK/SWCLK</text>
<text x="102.2" y="174.4">SCL</text>
<text x="105.7" y="177.4">SDA</text>
<text x="21.8" y="186.8">GND</text>
<text x="47.8" y="190.8">GND</text>
</g>
<g font-size="2.3" fill="#0e0e0e">
<text x="68" y="19.6">C1</text>
<text x="55" y="27.9">L3</text>
<text x="68" y="26.7">1uF</text>
<text x="37.5" y="34.2">R2</text>
<text x="55" y="30.4">L</text>
<text x="58.3" y="35.9">OP1</text>
<text x="98.6" y="30.8">P1</text>
<text x="139.9" y="32.4">L2</text>
<text x="10.5" y="36.8">P2</text>
<text x="27" y="36.6">C12</text>
<text x="37.5" y="36.7">500K</text>
<text x="56.3" y="37.9">AD8606</text>
<text x="98.6" y="41">BAT</text>
<text x="131.4" y="39.9">U3</text>
<text x="139.9" y="37.2">4.7uH</text>
<text x="195.8" y="39.2">C15</text>
<text x="195.8" y="41.7">1uF</text>
<text x="242.6" y="39.9">C16</text>
<text x="10.5" y="47">Header 2</text>
<text x="27" y="43.7">1uF</text>
<text x="37.5" y="43.2">R3</text>
<text x="37.5" y="45.7">500K</text>
<text x="233.6" y="45.9">C17</text>
<text x="242.6" y="43.9">2.2uF</text>
<text x="233.6" y="49.9">10nF</text>
<text x="122.6" y="55.2">C18</text>
<text x="122.6" y="57.7">10uF</text>
<text x="131.4" y="55.5">HT4928S</text>
<text x="161.7" y="57.2">C19</text>
<text x="161.7" y="59.8">10uF</text>
<text x="118.4" y="77">J1</text>
<text x="37.2" y="83.4">16MHz</text>
<text x="219.3" y="82.7">R4</text>
<text x="33" y="85.1">Q1</text>
<text x="171.2" y="87.7">R5</text>
<text x="219.3" y="87.8">100R</text>
<text x="231.9" y="89.3">K1</text>
<text x="118.4" y="95.5">MicroUSB</text>
<text x="171.2" y="92.8">100R</text>
<text x="183.8" y="94.3">K2</text>
<text x="210.3" y="93.7">R8</text>
<text x="219.8" y="92.3">C13</text>
<text x="219.8" y="94.8">100nF</text>
<text x="231.9" y="91.8">key</text>
<text x="162.2" y="98.8">R6</text>
<text x="171.7" y="97.3">C11</text>
<text x="171.7" y="99.8">100nF</text>
<text x="183.8" y="96.8">key</text>
<text x="210.3" y="98.8">330R</text>
<text x="229.9" y="101.3">R9</text>
<text x="162.2" y="103.8">330R</text>
<text x="181.8" y="106.3">R7</text>
<text x="229.9" y="103.8">220K</text>
<text x="25.2" y="112.1">C2</text>
<text x="31.2" y="112.1">C3</text>
<text x="39.2" y="112.1">C4</text>
<text x="81.8" y="109.5">L1</text>
<text x="181.8" y="108.8">220K</text>
<text x="23.2" y="114">100pF</text>
<text x="30.2" y="114">10nF</text>
<text x="38.2" y="114">1uF</text>
<text x="63.5" y="115.3">C5</text>
<text x="63.5" y="117.9">1uF</text>
<text x="69.6" y="115.3">C6</text>
<text x="69.6" y="117.9">10nF</text>
<text x="76.5" y="115.3">C7</text>
<text x="76.5" y="117.9">100pF</text>
<text x="81.8" y="114.3">L</text>
<text x="23.2" y="122">100pF</text>
<text x="25.2" y="120.1">C8</text>
<text x="30.2" y="122">10nF</text>
<text x="31.2" y="120.1">C9</text>
<text x="37.2" y="120.1">C10</text>
<text x="38.2" y="122">1uF</text>
<text x="63.3" y="124.1">U1</text>
<text x="57.3" y="127.1">STM32F030K6TX</text>
<text x="215.3" y="131.8">R10</text>
<text x="118.7" y="134.4">R13</text>
<text x="118.7" y="136.9">0R</text>
<text x="215.3" y="136.9">100R</text>
<text x="27" y="139.8">R1</text>
<text x="206.3" y="142.8">R11</text>
<text x="215.8" y="141.4">C14</text>
<text x="215.8" y="143.9">100nF</text>
<text x="227.8" y="138.4">K3</text>
<text x="227.8" y="140.9">key</text>
<text x="27" y="144.9">R</text>
<text x="206.3" y="147.9">330R</text>
<text x="165.6" y="151.6">P4</text>
<text x="225.8" y="150.4">R12</text>
<text x="225.8" y="153">220K</text>
<text x="165.6" y="161.8">Header 2</text>
<text x="10.5" y="165.6">P3</text>
<text x="118.4" y="165.1">DSP1</text>
<text x="10.5" y="175.8">Header 2</text>
<text x="118.4" y="180.7">SSD1306 OLED</text>
</g>
<g font-size="1.1">
<text x="46.8" y="39.2">3</text>
<text x="49.7" y="39.8">IN+</text>
<text x="53.3" y="37.1">5</text>
<text x="53.6" y="40.9">V+</text>
<text x="54.1" y="41.8">OUT</text>
<text x="60.3" y="41.1">1</text>
<text x="46.7" y="43.1">4</text>
<text x="49.7" y="43.8">IN-</text>
<text x="53.2" y="46.4">2</text>
<text x="53.7" y="42.6">V-</text>
</g>
</svg>
